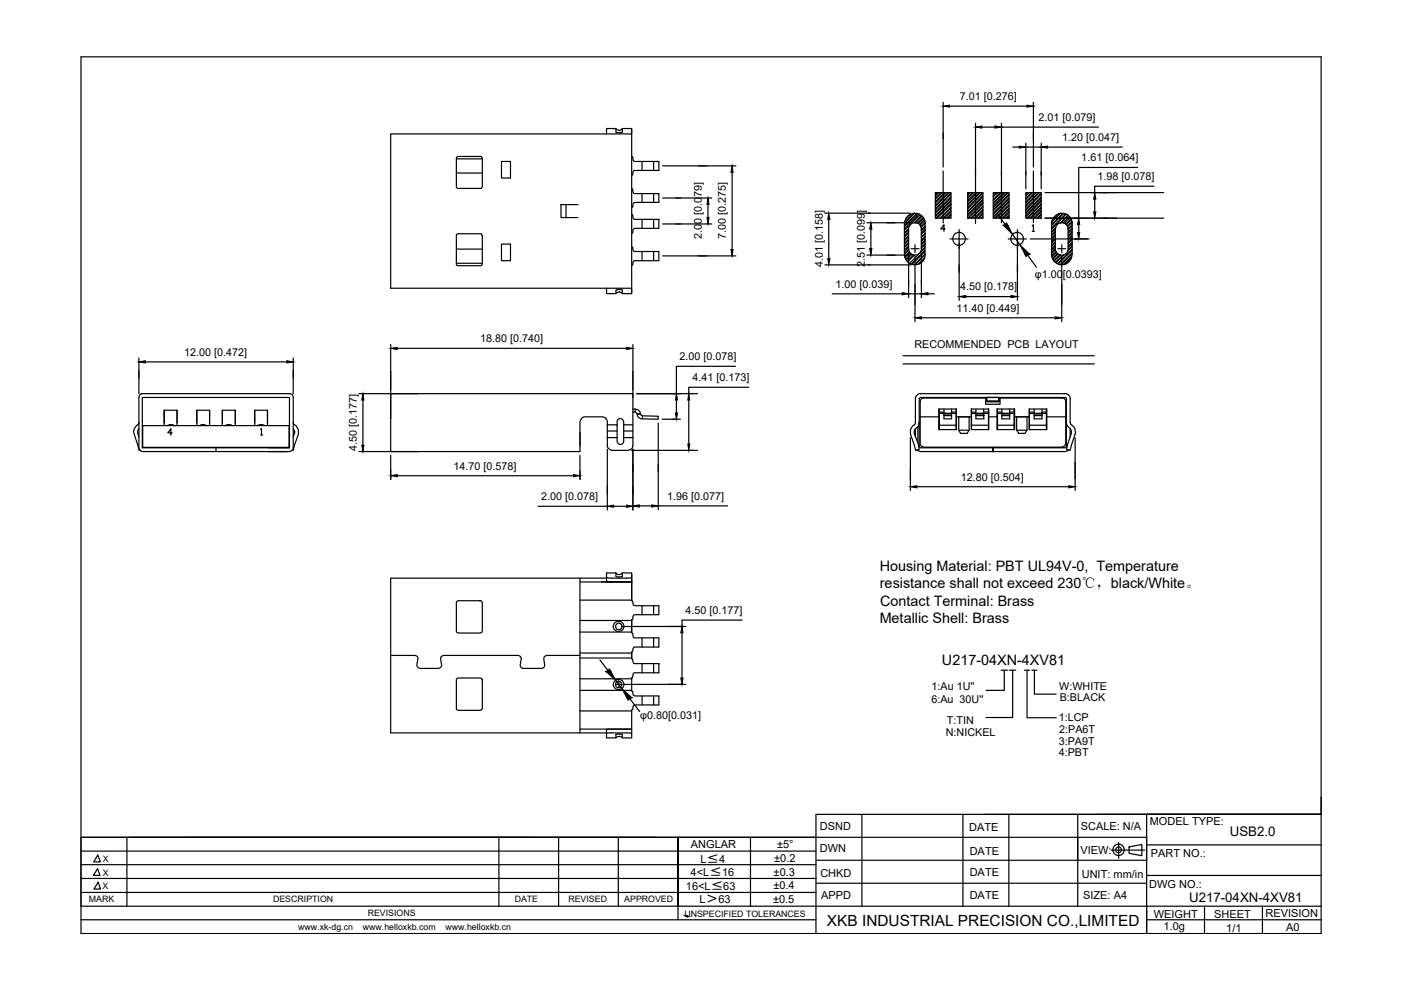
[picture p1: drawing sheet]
<svg xmlns="http://www.w3.org/2000/svg" width="297mm" height="210mm" viewBox="0 0 297 210" stroke-linecap="round" stroke-linejoin="round" font-family="sans-serif">
<!-- layer: 0 -->
<g fill="#000" stroke="#000" stroke-width=".21">
<path d="M155.2 35.2l.2 1.4h-.4zM200 22.5l1.3-.2v.4zM206.8 27l1.4-.3v.5zM210.9 26.7l1.4 .3-1.4 .2zM216.1 31l1.4 .2-1.4 .2zM217.7 22.3l1.4 .2-1.4 .2zM220.8 31.2l1.3-.2v.4zM149.9 46.1h.5l-.3 1.4zM150.1 42l.3 1.3h-.5zM155 52.9h.4l-.2 1.4zM175.5 54.8h.5l-.3 1.4zM175.7 45.2l.3 1.4h-.5z"/>
<path d="M184.4 52.7h.5l-.3 1.4zM184.6 47.2l.3 1.4h-.5zM228.5 49.3h.4l-.2 1.4zM228.7 46.3l.2 1.3h-.4zM231.9 44.9h.5l-.3 1.4zM232.1 40.8l.3 1.4h-.5zM29.4 76.7l1.4-.2v.4zM60.8 76.5l1.4 .2-1.4 .2zM82.8 73.9l1.4-.3v.5zM132.8 73.6l1.4 .3-1.4 .2zM191.3 62l1.3 .3-1.3 .2zM194 67.4l1.4-.2v.4z"/>
<path d="M195.4 62.3l1.4-.3v.5zM203.4 62.9l1.4-.3v.5zM214.4 62.6l1.3 .3-1.3 .2zM223.7 67.2l1.4 .2-1.4 .2zM76.9 83.5l.3 1.3h-.5zM76.7 94.4h.5l-.3 1.3zM143.2 87.5h.5l-.3 1.4zM143.4 83.5l.3 1.3h-.5zM145.8 94.1h.4l-.2 1.4zM146 83.5l.2 1.3h-.4zM82.8 100.9l1.4-.3v.5zM121.6 100.6l1.4 .3-1.4 .2z"/>
<path d="M128.8 107.3l1.3-.2v.5zM132.8 107.1l1.4 .2-1.4 .3zM134.2 107.3l1.3-.3v.5zM138.2 107l1.4 .3-1.4 .2zM193 103.2l1.4-.2v.4zM226.6 103l1.4 .2-1.4 .2zM144.6 132.8l.2 1.4h-.5zM144.3 143.7h.5l-.2 1.4zM145.7 194.3h.1z"/>
<path d="M145.4 194.1l.3 .1zM145.4 194.1l.3 .1zM145.5 194.2h.2zM145.5 194.2h.2z"/>
<path d="M145.5 194.2h.3zM145.5 194.2h.3z"/>
<path d="M145.6 194.2l.2 .1zM145.6 194.2l.2 .1zM145.6 194.3h.2zM145.6 194.3h.2z"/>
<path d="M145.6 194.3h.2zM145.6 194.3h.2z"/>
<path d="M145.7 194.3h.1zM145.7 194.3h.1zM145.7 194.3h.1zM145.7 194.3h.1zM145.7 194.3h.1zM145.7 194.3h.1z"/>
</g>
<g fill="none" stroke="#000" stroke-width=".25">
<path d="M17.2 12.1h262.9v185.8h-262.9zM148.1 35.2h7.9M155.2 36.6v16.3M200 21.7v7.7M201.3 22.5h16.4M206.8 26.1v11.1M208.2 27h2.7M212.3 26.1v11.1M212.3 27h20.6M214.7 31.2h1.4M217.5 30.4v6.7M217.5 31.2h3.3"/>
<path d="M219.1 21.7v7.7M220.8 30.4v6.7M222.1 31.2h15.8M241.2 35.5h-12.5v10.8M244.6 39.5h-12.5v1.3M143.2 47.5h7.7M143.2 42h7.7M148.1 54.3h7.9M150.1 43.3v2.8M174.9 56.2h9.6M174.9 45.2h9.6M175.7 46.6v8.2"/>
<path d="M183.8 54.1h6M183.8 47.2h6M184.6 48.6v4.1M192.6 59.5v3.6M195.4 59.5v3.6M203.4 56.2v7.5M215.7 56.2v7.5M227.9 46.3h.4M227.9 50.7h.5M228.7 47.6v1.7M231.3 46.3h15.4M231.3 40.8h15.4"/>
<path d="M232.1 42.2v2.7M29.4 75.9v4.3M30.8 76.7h30M62.2 75.9v4.3M82.8 73.1v15.7M84.2 73.9h48.6M134.2 73.1v11.2M155.9 77.7h-12.5v5.8M176.4 62.3h14.9M191.5 75.4h40.5M191.5 77.2h40.5M192.6 62.3h2.8"/>
<path d="M194 60.3v7.9M195.4 67.4h28.3M196.8 62.3h1.3M204.8 62.9h9.6M225.1 60.3v7.9M76.1 83.5h12.6M76.1 95.7h12.6M76.9 84.8v9.6M82.8 99.6v2.1M123 99.9v1.8M134.2 98.5v9.6M139.6 98.5v9.6"/>
<path d="M142.6 83.5h1.7M142.6 88.9h1.7M143.4 84.8v2.7M146 84.8v9.3M146.7 83.5h.1M146.7 95.5h.1M158.8 82.1h-12.8v1.4M193 99.2v4.8M228 98v6M84.2 100.9h37.4M114.1 107.3h14.7M128.8 103v5.1"/>
<path d="M130.1 107.3h2.7M135.5 107.3h2.7M139.6 107.3h14.6M194.4 103.2h32.2M141.7 132.8h3.7M144.6 134.2v9.5M157.3 131.5h-12.7v1.3M141.7 145.1h3.7M17.2 177.5h225.9M26.9 177.5v14.6M105.8 177.5v14.6M118.4 177.5v14.6"/>
<path d="M131.1 177.5v14.6M159.1 177.5v14.6M182.7 172.7v19.4M204.2 172.7v19.4M208.8 172.7h71.3M213.9 172.7v19.4M228.5 172.7v19.4M237.2 178.6v3.4M239.4 179.6l2.7-.5v2.3l-2.7-.5zM243.1 179.1h37M280.1 169v3.7h-47.5M17.2 195h155.8"/>
<path d="M17.2 192.1h262.9M17.2 186.3h155.8M17.2 189.2h155.8M17.2 183.3h155.8M17.2 180.5h155.8M20.7 184.2l.5 1.4h-1.4zM20.7 181.3l.6 1.4h-1.4zM20.8 187.1l.5 1.4h-1.4zM143.7 192.1v-14.6v17.5M173 197.9v-25.2h107.1h-37v25.2M173 182.4h70.1M173 187.3h70.1"/>
<path d="M235.6 180.2h7.1M243.1 195h37M243.1 185.6h37M255.4 192.1v5.8M267.7 192.1v5.8"/>
<circle cx="237.2" cy="180.2" r="1.21"/>
<circle cx="237.2" cy="180.2" r=".61"/>
</g>
<g fill="none" stroke="#000" stroke-width=".25">
<path d="M96.8 33.4l.2-.2h5l.1 .1 .2 .3v6l-.3 .3h-5l-.2-.2zM96.8 33.7h5.5M96.8 36.7h5.5M106.3 34.2h1.9v3.5h-1.9zM130.6 27.3v.8h1.1h.2v-.9h2v35.1h-2v-.8l-.3-.1-1 .1v.7M131.9 27.3a.82 .82 0 0 1-1.3-.1h-2v1.2M133.9 28.4h-51.1v32.7h51.1M133.9 33.2l.3 .1 .1 .8 .3 .1h5.1v1.9h-5.3l-.2 .4v.4l-.3 .3M133.9 39.9l.3 .3v.5l.2 .3h5.3v1.9h-5.1l-.3 .1-.1 .8-.3 .2M136.1 34.2v1.9M138.6 34.2v1.9M140.5 35.2h9.4"/>
<path d="M200 28.2v7.2M200 36.3v11M206.8 36.3v11.1M212.3 36.3v10.9M217.5 36.4v3.6M219.1 28.2v7.2M219.1 36.3v10.9M220.8 36.4v3.6M96.8 49.8l.2-.2h5l.1 .1 .2 .2v6.1l-.2 .3h-5.2l-.1-.2zM96.8 55.8h5.5M96.8 52.8h5.5M106.3 51.8h1.9v3.5h-1.9z"/>
<path d="M118.9 43.4h3.6M118.9 43.4v2.7h3.6M120 43.4v2.7M133.9 45.5l.3 .1 .1 .8 .3 .1h5.1v1.9h-5.1l-.3 .1-.1 .8-.3 .2M133.9 52.3l.3 .2v.4l.2 .4h5.3v2h-5.3l-.2 .4v.4l-.3 .2M136.1 41v1.9M136.1 46.5v1.9M136.1 53.3v2M138.6 41v1.9M138.6 46.5v1.9M138.6 53.3v2M140.5 42h3.8"/>
<path d="M140.5 47.5h3.8M140.5 54.3h9.4M184.1 56.2h9.1M184.1 45.2h8.9M188.1 54.1h5.1M188.1 47.2h5.1M191.8 47.4a2.18 2.18 0 0 1 2.1-2.2 2.18 2.18 0 0 1 2.2 2.2v6.5a2.18 2.18 0 0 1-2.1 2.3 2.18 2.18 0 0 1-2.2-2.2M191.8 47.4v6.6M192.6 48.5l-.8 .8M192.6 49.2l-.8 .8M192.6 50l-.8 .8M192.6 50.7l-.8 .8"/>
<path d="M192.6 51.4l-.8 .9M192.6 52.2l-.8 .8M192.6 52.9l-.8 .8M192.6 48.8l-.8 .8M192.6 49.5l-.8 .8M192.6 50.2l-.8 .8M192.6 50.9l-.8 .9M192.6 51.7l-.8 .8M192.6 52.4l-.8 .8M192.6 53.1l-.8 .9M192.6 53.6v6.7M192.8 53.5l-1 1"/>
<path d="M192.9 53.6l-1.1 1M193 45.5l-1 .8M193.1 47.6a1.34 1.34 0 0 1 1.5-.3 1.34 1.34 0 0 1 .8 1.3v4.1a1.36 1.36 0 0 1-1.5 1.4 1.36 1.36 0 0 1-1.3-1.6v-4.2zM193.2 53.8l-1.2 1.2M193.2 52.7h1.6M193.3 54l-1.2 1.1M193.7 45.2l-1.9 1.9M193.7 54.1l-1.4 1.3M193.9 54.1l-1.5 1.4M193.9 45.2l-2.1 2.2M194 51.9v1.7M194 54.4v10.1"/>
<path d="M194.4 45.2l-2.6 2.6M194.6 45.3l-2.8 2.8M194.9 45.4l-3.1 3.1M195.1 45.5l-3.3 3.3M195.4 48.6h.1M195.4 53.6v6.7M195.4 45.7l-1.5 1.5M195.5 45.8l-1.4 1.5M195.7 46.1l-1.2 1.3M195.8 55.1l-.7 .7M195.9 46.3l-1.2 1.1M196 46.5l-1.1 1.2"/>
<path d="M196.1 54.6l-1.4 1.4M196.1 46.8l-1 1M196.1 53.1l-2.9 2.9M196.1 52.6l-3.2 3.2M196.1 53.3l-2.7 2.7M196.1 54l-2.1 2.2M196.2 47.1l-1 1M196.2 47.9l-.9 .8M196.2 48.6l-.9 .8M196.2 49.4l-.9 .8M196.2 50.1l-.9 .8M196.2 50.8l-.9 .9"/>
<path d="M196.2 51.6l-.9 .8M196.2 52.3l-1 .9M196.2 53.7l-2.3 2.5M196.2 47.4l-1 .8M196.2 48.2l-.9 .8M196.2 48.8l-.9 .9M196.2 49.6l-.9 .8M196.2 50.4l-.9 .8M196.2 51.1l-.9 .8M196.2 51.8l-.9 .8M198.3 40.8h3.3v5.5h-3.3zM198.8 40.8l-.5 .5"/>
<path d="M199 40.8l-.7 .8M199.5 40.8l-1.2 1.2M199.8 40.8l-1.5 1.5M200.3 40.8l-2 2M200.3 48.5h-.8l.6-.8v1.4M200.5 40.8l-2.2 2.2M201 40.8l-2.7 2.7M201.2 40.8l-2.9 3M201.4 50.7h3.9M201.6 42.4l-3.3 3.3M201.6 42.7l-3.3 3.3M201.6 45.6l-.6 .7"/>
<path d="M201.6 40.9l-3.3 3.4M201.6 41.7l-3.3 3.3M201.6 43.1l-3.2 3.2M201.6 43.9l-2.3 2.4M201.6 44.6l-1.6 1.7M201.6 45.4l-1 .9M201.6 46.1l-.2 .2M201.6 41.2l-3.3 3.3M201.6 42l-3.3 3.2M201.6 43.4l-2.9 2.9M201.6 44.1l-2.1 2.2M201.6 44.9l-1.4 1.4"/>
<path d="M203.4 48.7v9.1M205.2 40.8h3.2v5.5h-3.2zM205.4 40.8l-.2 .3M205.6 40.8l-.4 .5M206.1 40.8l-.9 1M206.4 40.8l-1.2 1.3M206.9 40.8l-1.7 1.7M207.2 40.8l-2 2M207.6 40.8l-2.4 2.5M207.8 40.8l-2.6 2.7M208.4 40.8l-3.2 3.2M208.4 41.5l-3.2 3.3"/>
<path d="M208.4 42.2l-3.2 3.3M208.4 42.9l-3.2 3.4M208.4 43.7l-2.6 2.6M208.4 44.4l-1.8 1.9M208.4 45.1l-1.1 1.2M208.4 45.9l-.3 .4M208.4 41l-3.2 3.3M208.4 41.7l-3.2 3.3M208.4 42.5l-3.2 3.2M208.4 43.2l-3.1 3.1M208.4 43.9l-2.3 2.4M208.4 44.7l-1.6 1.6"/>
<path d="M208.4 45.4l-.9 .9M208.4 46.1v.2M210.6 40.8h3.3v5.5h-3.3zM210.8 40.8l-.2 .2M211.3 40.8l-.7 .7M211.5 45.3l1.5 2.2M211.6 40.8l-1 .9M212.1 40.8l-1.5 1.5M212.3 40.8l-1.7 1.7M212.8 40.8l-2.2 2.2M213 40.8l-2.4 2.5M213.5 40.8l-2.9 2.9"/>
<path d="M213.8 40.8l-3.2 3.2M213.8 50.7h3.8M213.9 41.2l-3.3 3.2M213.9 41.9l-3.3 3.3M213.9 42.6l-3.3 3.4M213.9 43.4l-2.9 2.9M213.9 44.1l-2.2 2.2M213.9 44.8l-1.4 1.5M213.9 45.6l-.7 .7M213.9 41.4l-3.3 3.3M213.9 42.2l-3.3 3.3M213.9 42.9l-3.3 3.3"/>
<path d="M213.9 43.6l-2.7 2.7M213.9 44.4l-1.9 1.9M213.9 45.1l-1.1 1.2M213.9 45.8l-.4 .5M214.7 49.7l1.6 2.2M215.7 48.7v9.1M217.5 40.8h3.3v5.5h-3.3zM217.9 54.1l1.8 2.6M218 40.8l-.5 .5M218.2 40.8l-.7 .8M218.4 50.7h12.5M218.7 40.8l-1.2 1.3"/>
<path d="M218.8 47.9l.3-.2v1.4M218.8 49.1h.5M218.9 40.8l-1.4 1.5M219.4 40.8l-1.9 2M219.7 40.8l-2.2 2.2M220.2 40.8l-2.7 2.7M220.4 40.8l-2.9 3M220.8 41l-3.3 3.3M220.8 41.7l-3.3 3.3M220.8 42.4l-3.3 3.3M220.8 43.2l-3.1 3.1M220.8 43.9l-2.5 2.4"/>
<path d="M220.8 44.6l-1.7 1.7M220.8 45.4l-1 .9M220.8 46.1l-.2 .2M220.8 41.2l-3.3 3.3M220.8 42l-3.3 3.2M220.8 42.7l-3.3 3.3M220.8 43.4l-2.9 2.9M220.8 44.2l-2.2 2.1M220.8 44.9l-1.4 1.4M220.8 45.6l-.7 .7M221.6 46.3h13.1M221.6 40.8h13.1"/>
<path d="M223 47v6.9a2.18 2.18 0 0 0 2.1 2.2 2.18 2.18 0 0 0 2.2-2.1v-6.6a2.15 2.15 0 0 0-2-2.2 2.15 2.15 0 0 0-2.3 1.9M223.7 49.1l-.7 .8M223.7 49.7l-.7 .8M223.7 50.5l-.7 .8M223.7 51.3l-.7 .7M223.7 51.9l-.7 .9M223.7 52.7l-.7 .8M223.7 49.2l-.7 .8M223.7 50l-.7 .8M223.7 50.7l-.7 .8M223.7 51.4l-.7 .9M223.7 52.3l-.7 .8"/>
<path d="M223.8 48.5l-.8 .8M223.8 52.9l-.8 .8M223.8 48.2l-.8 .9M223.9 53.3l-.9 .9M224 53.5l-1 1M224.2 53.7l-1 1.1M224.3 52.7h1.6M224.4 53.8l-1.2 1.2M224.5 45.2l-1.5 1.6M224.7 54l-1.3 1.3M224.9 45.2l-1.9 1.9M224.9 54.1l-1.4 1.3"/>
<path d="M225.1 51.9v1.7M225.1 54.4v10.1M225.4 45.2l-2.4 2.5M225.4 54.1l-1.7 1.6M225.5 45.2l-2.5 2.6M225.7 54l-1.8 1.7M226 45.4l-3 2.9M226.1 45.4l-3.1 3.2M226.4 45.6l-1.7 1.8M226.5 48.6v4.1a1.38 1.38 0 0 1-1.4 1.4 1.38 1.38 0 0 1-1.4-1.4M226.5 48.6h.1M226.5 48.6a1.37 1.37 0 0 0-1.5-1.4 1.37 1.37 0 0 0-1.2 1.7v3.8"/>
<path d="M226.6 45.7l-1.6 1.5M226.8 46l-1.4 1.3M226.9 46.1l-1.2 1.3M227.1 46.4l-1.1 1.1M227.1 46.6l-1 1.1M227.2 54.6l-1.3 1.4M227.2 47l-.9 .9M227.2 54.4l-1.7 1.7M227.3 47.7l-.8 .8M227.3 48.4l-.8 .8M227.3 49.1l-.8 .9M227.3 49.9l-.8 .8"/>
<path d="M227.3 50.6l-.8 .8M227.3 51.4l-.8 .8M227.3 52.1l-.8 .8M227.3 52.8l-3.1 3.1M227.3 53.6l-2.5 2.5M227.3 47.1l-1 1M227.3 47.9l-.8 .8M227.3 48.7l-.8 .7M227.3 49.4l-.8 .8M227.3 50.1l-.8 .8M227.3 50.8l-.8 .9M227.3 51.6l-.8 .8"/>
<path d="M227.3 52.3l-1 .9M227.3 53.1l-2.9 2.9M227.3 53.8l-2.3 2.4M29.4 78.6v4.9M62.2 78.6v4.9M82.8 78.7v3.9M128.6 61.1v1.2h2a.82 .82 0 0 1 1.3-.1M134.2 78.7v3.9M29.4 89.6v.2a2.23 2.23 0 0 0-1 2.2l1.1 3.5 .1-.1M29.4 90.9l-.1 .2a1.52 1.52 0 0 0 .1 1.5M30.3 90.2h31v4.7h-31zM34.8 89.7v-2.7v3.2"/>
<path d="M34.8 87h2.7v2.7M35.4 90.2l.5-.2 1.2 .2M36.5 91.8h-.9l.6-.9v1.4M37.5 87v3.2M41.7 89.7v-2.7h2.7v2.7M41.7 87v3.2M42.2 90.2l.6-.2h.5l.5 .2M44.4 87v3.2M45.8 94.9v.8M47.7 90.2l.5-.2h.6l.5 .2M49.9 89.7v-2.7v3.2M49.9 87h-2.8v3.2"/>
<path d="M54.5 90.2l.6-.2h.6l.5 .2M55.3 91.1l.1-.3v1.4M55.3 92.2h.4M56.7 89.7v-2.7v3.2M56.7 87h-2.7v3.2M56.9 95.7h-27l-.5-.8 .1-10.9 .4-.5h31.5a.72 .72 0 0 1 .8 .8l-.1 10.9-.2 .3-.5 .2h-4.5h3.9M56.9 94.9h4.5v-10.6h-31.2v10.6h31.2M62.2 89.6a.71 .71 0 0 0 .6 .6l.1 .4a1.65 1.65 0 0 1 .4 1.4l-1.1 3.5-.2-.1M62.2 90.9l.3 .7-.3 1M82.8 96.5v5.1M123 91.6v4.1h-40.2v-12.2h51.4v11a1.01 1.01 0 0 1-1.1 1l-3.4-.1a1.04 1.04 0 0 1-.9-1v-4.2a1.44 1.44 0 0 0-.8-1.8h-4.2l-.5 .3-.3 .7v5.2M123 96.5v5.1"/>
<path d="M128.8 90.1h2M128.8 91.4h2M128.8 92.8h2M128.8 95.2v9.6M131 88.9a.7 .7 0 0 1 .8-.1 .7 .7 0 0 1 .4 .6v4.1a.71 .71 0 0 1-.8 .7 .71 .71 0 0 1-.6-.9v-4zM132.2 90.1h2M132.2 91.4h2M132.2 92.8h2M133.9 95.5h14M134.2 86.7h.5v.7h-.5M134.2 95.2v9.6M134.7 87.4l.4 .4"/>
<path d="M134.7 86.7l.3 .1a.99 .99 0 0 1 .7 .9M135 83.5h12.9M135.1 87.9a.96 .96 0 0 0 1.1 .9l3.4 .1v-.6l-3.4-.1M135.1 87.8v.1M135.7 87.7l-.6 .1M135.7 87.7l.1 .1M135.8 87.8l.4 .4v.6M135.8 87.8l-.7 .1M139.6 89.7v10.3M140.4 88.9h2.8M193 92.8v8.7M194.1 90.9v1.7"/>
<path d="M194.4 95.4l.8 .3h30.6l.8-.3M194.6 90.5v3.3M194.9 89.6v-5.1l.2-.2h30.9l.1 .1v10.4l-.3 .1h-30.6l-.3-.3v-5a1.82 1.82 0 0 1-.9 1.5l-.1 .8M195.1 88.4h3.9M199 86.7h3.8l-.1 4.4h-3.7zM199 90.4h.2M199 89.9h.2M199.2 87.7h.9M199.2 87.4h.9M199.2 90.2h3.5M199.2 86.7v4.4M200.1 86.7v1.4h1.6v-1.4"/>
<path d="M200.1 88h1.6M200.1 87.7h1.6M200.1 87.6h1.6M200.1 88.1v.7h1.6v-.7M201.7 87.7h1M201.7 87.4h1M202.7 90.4h.1M202.7 89.9h.1M202.8 88.4h3.1M203.3 91.2h2.2l-.5 .7h-1.3zM203.3 88.4v2.8M205.5 88.4v2.8"/>
<path d="M205.9 86.7h3.7v4.4h-3.7zM205.9 90.4h.1M205.9 89.9h.1M206 87.7h.9M206 87.4h.9M206 90.2h3.6M206 86.7v4.4M206.9 88.1h1.7M206.9 88h1.7M206.9 87.7h1.7M206.9 87.6h1.7M206.9 86.7v2.1h1.7"/>
<path d="M208.6 87.7h1M208.6 87.4h1M208.6 86.7v2.1M209 84.4v1.3h3v-1.3M209.1 84.4h-13.2a.72 .72 0 0 0-.8 .8v8.8a.82 .82 0 0 0 .8 .8h29.2l.5-.2 .4-.4v-9a.77 .77 0 0 0-.9-.8h-13.3M209.1 84.3v.8h2.7v-.8M209.1 85h2.7M209.2 84.3v.9h2.6v-.9M209.6 90.4h.1M209.6 89.9h.1M209.6 86.7v4.4M209.6 88.4h1.8"/>
<path d="M210.5 95.7v-.8v.8M210.5 94.9v.8M211.4 86.7h3.7v4.4h-3.7zM211.4 90.4h.1M211.4 89.9h.1M211.5 87.7h.9M211.5 87.4h.9M211.5 90.2h3.5M211.5 86.7v4.4M212.4 88.1h1.7M212.4 88h1.7M212.4 87.7h1.7"/>
<path d="M212.4 87.6h1.7M212.4 86.7v2.1h1.7v-2.1M214.1 87.7h.9M214.1 87.4h.9M215 90.4h.1M215 89.9h.1M215 86.7v4.4M215.1 88.4h3.1M215.5 91.2h2.2l-.4 .7h-1.3zM215.5 88.4v2.8M217.7 88.4v2.8M218.2 86.7h3.7v4.4h-3.7z"/>
<path d="M218.2 90.4h.1M218.2 89.9h.1M218.3 87.7h1M218.3 87.4h1M218.3 90.2h3.6M218.3 86.7v4.4M219.3 88.1h1.6M219.3 88h1.6M219.3 87.7h1.6M219.3 87.6h1.6M219.3 86.7v2.1h1.6v-2.1M220.9 87.7h1"/>
<path d="M220.9 87.4h1M221.9 90.4h.1M221.9 89.9h.1M221.9 86.7v4.4M221.9 88.4h4.1M226.1 89.6a2.53 2.53 0 0 0 .9 1.5l.1 .8-.8 2.3-.2 1.1 .8 .2 1.1-3.9a2.03 2.03 0 0 0-1-1.7l-.1-.3v-5.1a1.02 1.02 0 0 0-1.1-1h-30.6a1.16 1.16 0 0 0-1.1 1v5.1a.63 .63 0 0 1-.5 .6 2.03 2.03 0 0 0-.6 1.8l1.1 3.5 .8-.2-.2-1.1-.9-2.3M226.9 90.9v1.7M228 92.8v8.7M82.8 139h5.2l.3 .1 .3 .5-.2 1.5 .3 .5 .4 .1h3.8l.4-.1 .3-.5-.2-1.5a.59 .59 0 0 1 .7-.6h15.7a.79 .79 0 0 1 .6 1.1l-.1 .6a.72 .72 0 0 0 .6 1h4.1l.3-.2 .2-.4-.2-1.7 .7-.4h7M96.8 127.6l.3-.2h4.7l.3 .1 .2 .3v6l-.2 .3-.3 .1h-4.7l-.2-.1-.1-.2zM123 127.2h10.9M123 131.6h10.9"/>
<path d="M123 134h10.9M123 138.5h10.9M123 139.5h10.9M123 123.4h10.9M123 122.6v32.8M127.2 139.9l1.6 2.2M128.6 122.4l.7 .2h3.9l.7-.2M128.6 123.2l1.1 .2M128.6 122.6h-45.8v32.8h45.8M130.6 121.5v.7l.2 .1 1.1-.1v-.7M130.6 121.5v.1a.92 .92 0 0 0 1.3-.1M130.6 121.5h-2v1.9"/>
<path d="M131.9 121.5h2v2.1M132 132.8h12.6M133.9 121.7v5.7l.3 .2 .1 .7 .3 .1h5.1v1.9h-5.1l-.3 .2-.1 .7-.3 .2v2.7l.3 .3 .1 .8h5.4v2h-5.3l-.1 .1-.1 .7-.3 .2v1.4l.3 .3v.4l.2 .4h5.3v1.9l-5.4 .1-.1 .8-.3 .2v2.8l.3 .2 .1 .7 .3 .2h5.1v1.9h-5.1l-.3 .1-.1 .8-.3 .1v5.9h-2v-.7l-.6-.1M133.9 123.2h.1M133.9 123.2l-1 .2M136.1 128.4v1.9M136.1 135.2v2M138.6 128.4v1.9M138.6 135.2v2M96.8 144l.3-.3h4.7l.3 .2 .2 .3v5.9l-.2 .4-.3 .1h-4.7l-.3-.2zM123 143.9h10.9M123 146.4h10.9"/>
<path d="M123 150.7h10.9M123 154.6h10.9M128.6 155.6l.4-.2h4.5l.4 .2M128.6 154.6v1.8h2v-.7l.7-.1M129.7 154.6l-1.1 .2M130.5 144.3l1.4 1.7M130.6 156.4a1.04 1.04 0 0 1 1.3 0M130.7 145.1h1M131.2 144.6v1.1M132 145.1h12.6M132.9 154.6l1 .2M133.5 148.2l2.1 2.7"/>
<path d="M136.1 140.7v1.9M136.1 147.6v1.9M138.6 140.7v1.9M138.6 147.6v1.9M212.2 142.1h1.4M212.9 142.1v4.3h-3.8M214 142.1h1.4M214.7 142.1v10h-5.6M217.2 142.1h1.1M217.7 142.1v10.1h6.2M218.8 142.1h1M219.3 142.1v5.1h4.6"/>
<circle cx="203.3" cy="50.6" r="1.35"/>
<circle cx="215.7" cy="50.6" r="1.35"/>
<circle cx="131.1" cy="132.8" r="1.1"/>
<circle cx="131.2" cy="132.8" r=".68"/>
<circle cx="131.1" cy="145.1" r="1.1"/>
<circle cx="131.2" cy="145.1" r=".68"/>
</g>
<g fill="#000" stroke="#000" stroke-width=".21">
<path d="M212.8 47.8l.6-.5 .3 .5zM212.8 47.8l1.9 1.9-1-1.9z"/>
<path d="M216.3 51.9l2 2h-1zM217.3 53.9l.2 .5 .8-.5z"/>
<path d="M128.5 142.4l.7-.6 .3 .6zM128.5 142.4l2 1.9-1-1.9z"/>
<path d="M131.9 146l2 1.9h-1zM132.9 147.9l.3 .5 .7-.5z"/>
</g>
<text font-size="3.3" x="175.3" y="196.4">XKB INDUSTRIAL PRECISION CO.,LIMITED</text>
<g font-size="3.2">
<text x="149.8" y="182.9">≤</text>
<text x="150.4" y="185.7">≤</text>
<text x="149.6" y="191.5">&gt;</text>
<text x="150.7" y="188.7">≤</text>
</g>
<g font-size="3.1">
<text x="186.5" y="121">Housing Material: PBT UL94V-0, Temperature</text>
<text x="186.5" y="124.7">resistance shall not exceed 230℃，black/White。</text>
<text x="186.6" y="128.4">Contact Terminal: Brass</text>
<text x="186.5" y="132.1">Metallic Shell: Brass</text>
<text x="199.7" y="141">U217-04XN-4XV81</text>
</g>
<g font-size="2.8">
<text x="260.8" y="177.2">USB2.0</text>
<text x="252.1" y="191.3">U217-04XN-4XV81</text>
</g>
<g font-size="2.3">
<text x="203.5" y="21.2">7.01 [0.276]</text>
<text x="220.2" y="25.6">2.01 [0.079]</text>
<text x="225.2" y="29.9">1.20 [0.047]</text>
<text x="229.3" y="34.2">1.61 [0.064]</text>
<text x="232.7" y="38.2">1.98 [0.078]</text>
<text x="148.8" y="50.7" transform="rotate(-90 148.8 50.7)">2.00 [0.079]</text>
<text x="153.9" y="50.7" transform="rotate(-90 153.9 50.7)">7.00 [0.275]</text>
<text x="174.4" y="56.7" transform="rotate(-90 174.4 56.7)">4.01 [0.158]</text>
<text x="183.3" y="56.6" transform="rotate(-90 183.3 56.6)">2.51 [0.099]</text>
<text x="219.4" y="58.9">φ1.00[0.0393]</text>
<text x="177.1" y="61">1.00 [0.039]</text>
<text x="203.6" y="61.6">4.50 [0.178]</text>
<text x="202.8" y="66.1">11.40 [0.449]</text>
<text x="39.1" y="75.4">12.00 [0.472]</text>
<text x="101.8" y="72.6">18.80 [0.740]</text>
<text x="144.1" y="76.4">2.00 [0.078]</text>
<text x="193.9" y="73.9">RECOMMENDED PCB LAYOUT</text>
<text x="146.8" y="80.8">4.41 [0.173]</text>
<text x="75.7" y="95.6" transform="rotate(-90 75.7 95.6)">4.50 [0.177]</text>
<text x="96.2" y="99.6">14.70 [0.578]</text>
<text x="203.7" y="101.9">12.80 [0.504]</text>
<text x="114.8" y="106">2.00 [0.078]</text>
<text x="141.5" y="106">1.96 [0.077]</text>
<text x="145.4" y="130.2">4.50 [0.177]</text>
<text x="197.5" y="149.1">6:Au 30U''</text>
<text x="197.5" y="146.4">1:Au 1U''</text>
<text x="224.6" y="146.2">W:WHITE</text>
<text x="224.7" y="148.7">B:BLACK</text>
<text x="135.7" y="152.3">φ0.80[0.031]</text>
<text x="200.8" y="153.4">T:TIN</text>
<text x="224.5" y="152.9">1:LCP</text>
<text x="224.6" y="155.4">2:PA6T</text>
<text x="200.5" y="156.1">N:NICKEL</text>
<text x="224.5" y="157.9">3:PA9T</text>
<text x="224.5" y="160.3">4:PBT</text>
<text x="146.5" y="179.7">ANGLAR</text>
<text x="164.7" y="179.8">±5°</text>
<text x="173.8" y="176">DSND</text>
<text x="205.5" y="176.2">DATE</text>
<text x="229.1" y="176">SCALE: N/A</text>
<text x="243.8" y="175">MODEL TYPE:</text>
<text x="146.4" y="185.7">4&lt;L</text>
<text x="148.5" y="182.9">L</text>
<text x="152.5" y="182.9">4</text>
<text x="153.1" y="185.7">16</text>
<text x="164" y="185.7">±0.3</text>
<text x="164.2" y="182.7">±0.2</text>
<text x="173.8" y="180.7">DWN</text>
<text x="205.6" y="181.2">DATE</text>
<text x="205.6" y="185.7">DATE</text>
<text x="229.1" y="181">VIEW:</text>
<text x="244" y="181.8">PART NO.:</text>
<text x="145.4" y="188.7">16&lt;L</text>
<text x="148.3" y="191.5">L</text>
<text x="152.3" y="191.5">63</text>
<text x="153.4" y="188.7">63</text>
<text x="163.9" y="191.4">±0.5</text>
<text x="164" y="188.5">±0.4</text>
<text x="173.9" y="186">CHKD</text>
<text x="174.1" y="190.7">APPD</text>
<text x="205.6" y="190.7">DATE</text>
<text x="229.3" y="186.2">UNIT: mm/in</text>
<text x="229.6" y="190.7">SIZE: A4</text>
<text x="243.7" y="188.2">DWG NO.:</text>
<text x="244.6" y="194.5">WEIGHT</text>
<text x="246.7" y="197.2">1.0g</text>
<text x="257.5" y="194.6">SHEET</text>
<text x="260" y="197.6">1/1</text>
<text x="268.3" y="194.5">REVISION</text>
<text x="272.7" y="197.5">A0</text>
</g>
<g font-size="1.9">
<text x="21.8" y="182.7">X</text>
<text x="21.8" y="185.7">X</text>
<text x="18.9" y="191.3">MARK</text>
<text x="21.7" y="188.5">X</text>
<text x="57.9" y="191.3">DESCRIPTION</text>
<text x="109.1" y="191.2">DATE</text>
<text x="120.5" y="191.3">REVISED</text>
<text x="132.4" y="191.3">APPROVED</text>
<text x="63.2" y="197.1">www.xk-dg.cn</text>
<text x="76.9" y="197.1">www.helloxkb.com</text>
<text x="78" y="194.2">REVISIONS</text>
<text x="94.5" y="197.1">www.helloxkb.cn</text>
<text x="145.1" y="194.3">UNSPECIFIED TOLERANCES</text>
</g>
</svg>
